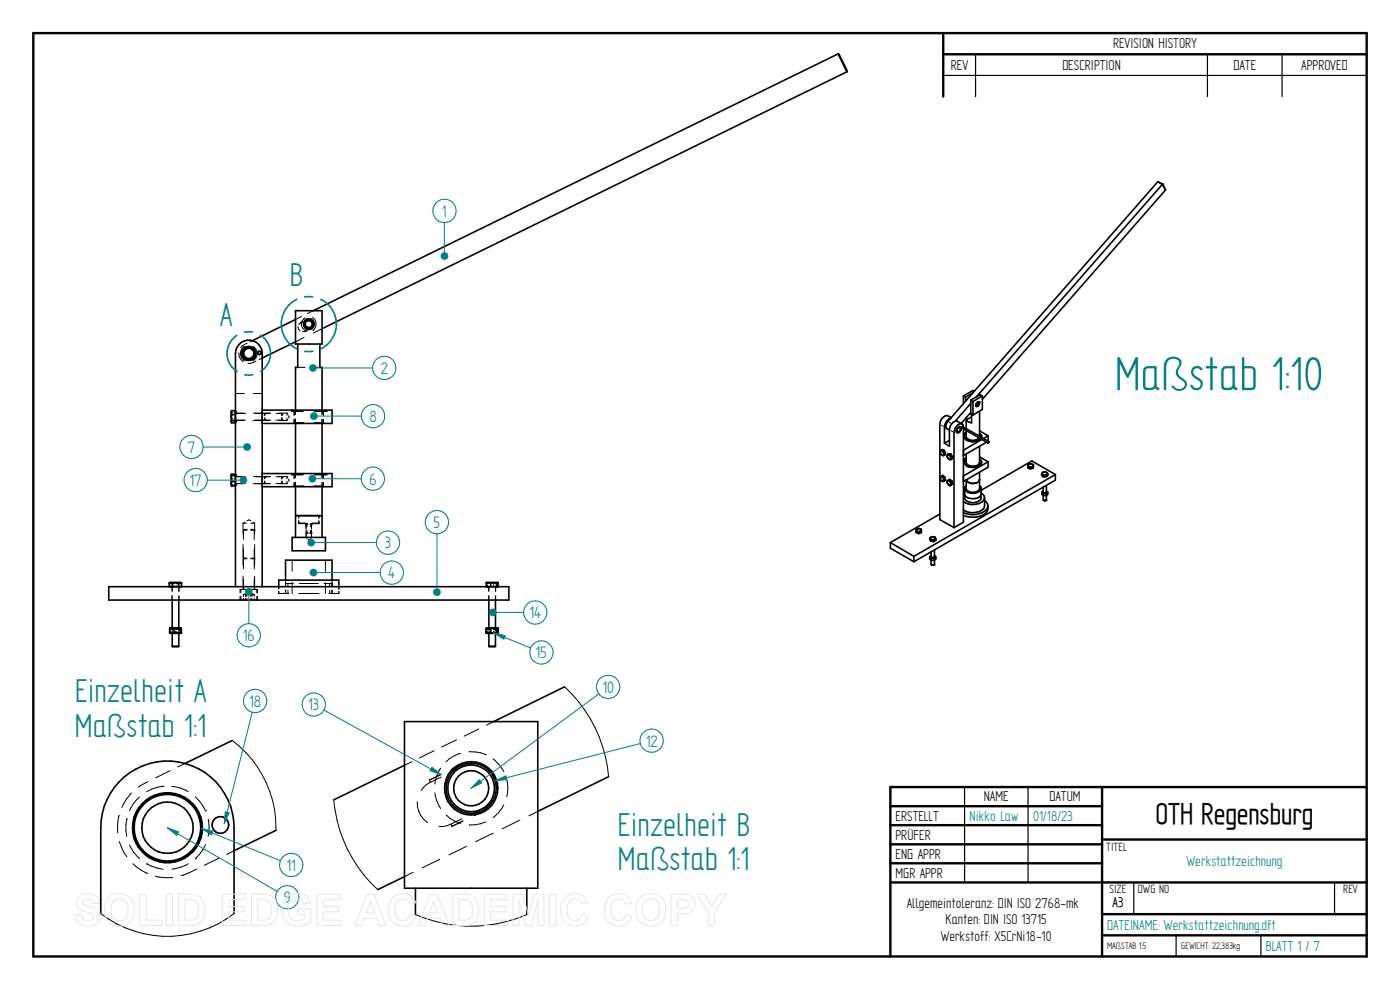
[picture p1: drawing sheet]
<svg xmlns="http://www.w3.org/2000/svg" width="297mm" height="210mm" viewBox="0 0 297 210" stroke-linecap="round" stroke-linejoin="round" font-family="sans-serif">
<g fill="none" stroke="#000" stroke-width=".51">
<path d="M7.1 7h282.8v195.9h-282.8zM200.1 7v13.5M200.1 11.5h89.8M188.9 171h44.9M188.9 175h44.9M188.9 179.1h44.9M233.8 167v35.9M233.8 178.1h56.1M289.9 167h-101v35.9M188.9 183.1h44.9M188.9 187.2h101M233.8 193.9h56.1"/>
<path d="M233.8 198.4h56.1"/>
</g>
<path d="M200.1 16h89.8M207 11.5v9M256.2 11.5v9M272 11.5v9M204.6 167v20.2M218.1 167v20.2M240.5 187.3v6.6M249.5 198.4v4.5M267.5 198.4v4.5M283.1 187.3v6.6" fill="none" stroke="#000" stroke-width=".25"/>
<g fill="none" stroke="#000" stroke-width=".34">
<path d="M177.8 11.4l-111.3 54.5M177.8 11.4l1.9 3.8M177.8 11.4l.2 .1 1.7 3.6v.1M179.7 15.2l-111.4 54.5M245.6 38.6l-44.5 50.8a1.2 1.2 0 0 0-.2 1.5l.5 .3M245.6 38.6l1 .5 .7 1.2M245.6 38.6l1 .5M246.6 39.1l-39.5 45.1M246.6 39.1l.7 1.2M247.3 40.3l-38.9 44.4M51.4 75l.3 .9M52.1 73.7l-.7 .8v.5"/>
<path d="M52.1 73.7l.4-.1 1 .1M53.5 73.7l.6 .8 .1 .5M54.2 75a1.42 1.42 0 0 1-.9 1.3 1.42 1.42 0 0 1-1.6-.4M54.2 75a1.43 1.43 0 0 1-.9 1.3 1.43 1.43 0 0 1-1.6-.4M62.7 67.8l-9.1 4.5M62.7 72.5l-7.1 3.4M62.7 65.9h5.6v7.1h-5.6zM63.2 73v4.9h-.5v9.1M64.5 68.3v.9M64.5 68.3a1.12 1.12 0 0 1 1.2-.7 1.12 1.12 0 0 1 .9 1.1M64.5 68.3a1.09 1.09 0 0 1 1.2-.6 1.09 1.09 0 0 1 .9 1M66.6 68.7a1.09 1.09 0 0 1-.9 1.1 1.09 1.09 0 0 1-1.2-.6"/>
<path d="M66.6 68.7a1.12 1.12 0 0 1-.9 1.2 1.12 1.12 0 0 1-1.2-.7M67.9 73v4.9h.4v9.1M49.1 87.1v2.5M49.1 89.2v.5h.9M49.1 89.2h.9M49.1 88h.9M49.1 88v1.2M49.1 87.1h.9M49.1 87.1v.9M55.6 87h14.8v2.8h-14.8M62.7 89.8v10.7M68.3 89.8v10.7"/>
<path d="M199.5 95.5l-.1 .5 .4 .6M199.5 95.5l.4 .1M199.8 96.6h.4M199.8 96.6a.68 .68 0 0 1-.2-1 .58 .58 0 0 1 .5 .4 .58 .58 0 0 1-.1 .6M199.9 95.6l.4 .6M200.2 95.5l-.4-.1-.3 .1M200.2 95.5l.4 .5M200.2 95.5l-.3 .1M200.3 96.2l-.1 .4M200.6 96l-.1 .5-.3 .1M200.6 96l-.3 .2M201 96.4l-.1 .5 .4 .6"/>
<path d="M201 96.4l.4 .1M201 96.5a.58 .58 0 0 1 .6 .3 .58 .58 0 0 1-.1 .7 .69 .69 0 0 1-.5-1zM201.3 97.5h.4M201.4 93.4l-1 .6M201.4 96.5l.4 .5M201.7 88.7a2.03 2.03 0 0 0-1.3 1.9v3.4M201.7 96.3l-.7 .1M201.7 96.3l.4 .6M201.7 96.3l-.3 .2M201.8 88.6l-.7-.4a1.62 1.62 0 0 0-1.7 1.8v20.2l3 1.7M201.8 97l-.1 .5M202.1 96.9l-.1 .4-.3 .2"/>
<path d="M202.1 96.9l-.3 .1M203.2 90.9l.2-.2 .4 .1a.69 .69 0 0 1-.7 .9l-.1-.5zM203.2 90.1l.4-.2 .6 .1 .2 .6v20.2l-2 1.1v-20.2a2.28 2.28 0 0 1 .8-1.6zM203.3 91.7h-.4M203.3 90.6l.5-.1a.81 .81 0 0 1 0 .9 .81 .81 0 0 1-.9 .3 .87 .87 0 0 1 .4-1.1zM203.6 90.5l.2 .3M204.1 90l-1-.6a1.65 1.65 0 0 0-1.7 1.8v3.5l-1-.7M204.2 90.6h.1l-.2 .2zM204.4 84v1.6M204.4 84l.5 .2M204.9 84.2v.9M205 97.2l-.6 .3"/>
<path d="M205 97.4l-.3 .3a.95 .95 0 0 0 1 1.4 2.21 2.21 0 0 0 2.5-.8l-.1-.6-.3-.3M205 91.7l-.6 .3M205 91.9a.79 .79 0 0 0-.4 .9 .79 .79 0 0 0 .6 .6 2.67 2.67 0 0 0 2.8-.3M205 91.3v1.3a1.72 1.72 0 0 0 2.7 .3M205 88.6v2.3M205 88.6v.5M206 85.6l-3.4 3.8M206 87.5l-2.1 2.3M206 84.9v2.9l.4 .3M206 84.9l.4 .3M206.1 87.9v1.8l-.9-.3-.2-.3M206.1 88.4l-1.1 .7"/>
<path d="M206.3 83.4l-1.4 .8M206.4 85.2v2.9M206.7 83l-.3-.2-2 1.2M207.1 86.1h.2zM207.2 85.5l.4-.3 .2 .1a.74 .74 0 0 1-.7 .9l-.1-.4zM207.3 85.5h.3a.46 .46 0 0 1-.4 .6v-.4zM207.4 86l-.3 .1M207.5 85.2l.1 .3M207.6 85.2v.4M207.8 96.9l1.8 1.1M207.8 91.4l1.8 1.1M207.8 91.9l.4 .6v.3"/>
<path d="M207.8 94.7v3.4a1.66 1.66 0 0 1-2.5 .5l-.3-.5v-1.8M207.8 87.2v5.3M208.3 93.2l-3.9 2.3M208.4 84l-2 1.2M208.4 84v2.9l-2 1.2M208.4 84l-.5-.3-1.9 1.2M209.3 93.8l-4.9 2.8M209.6 92.5v1.1M209.6 98v1.1l-5.2 3.1M209.6 98l-5.2 3M209.6 92.5l-.9 .5M209.8 93.7l-.2 .3"/>
<path d="M209.8 93.7l-5.1-2.9-.1 .3 5 2.9M218.1 98.9v.4l.5 .2M218.1 98.9l.5 .2M218.2 98.6a.66 .66 0 0 1 1 .2 .66 .66 0 0 1-1.1-.1zM218.6 99.1v.4M218.6 99.1l.6-.1v.3M219.2 99.3l-.6 .2M219.2 98.6l-.5-.2-.6 .2v.3M219.2 98.6v.7M219.2 98.6v.3M49.1 100.8v.1M49.1 102.2h.9"/>
<path d="M49.1 102.2v.9h.9M49.1 100.9h.9M49.1 100.9v1.3M50 100.6l-.9 .1v2.3M55.6 100.5h14.8v2.8h-14.8M62 114h7v2.8h-7zM62.7 109.4h5.6M62.7 103.3v10.7M68.3 103.3v10.7M188.9 115.1v1.2l5 2.9M188.9 115.1l5 2.9M193.9 118v1.2"/>
<path d="M194.4 112.3l.5-.2 .6 .2v.7l-.6 .2-.5-.2zM194.4 112.6l.5 .3M194.4 112.3a.61 .61 0 0 1 1 .2 .62 .62 0 0 1-1-.1zM194.9 112.9v.3M195.5 112.6l-.6 .3M197.2 118.2v.4l.4 .3M197.2 118.2l.4 .3M197.3 114.1l.1 .7M197.3 114.1l.1 .4M197.4 114.1a.73 .73 0 0 1 1.1 .1 .59 .59 0 0 1-.6 .3 .59 .59 0 0 1-.5-.4zM197.4 114.8l.7 .1M197.4 114.5l.7 .1"/>
<path d="M197.4 114.5v.3M197.5 118.8v.9l.5 .2M197.5 117.1v1.1M197.5 117.9l-.1 .3a.64 .64 0 0 0 1-.1l-.2-.2M197.5 118.1l.3 .2 .4-.2M197.6 117.8l-.4 .4M197.6 118.5v.4M198.1 114.6v.3M198.2 118.4v1.4h-.5M198.2 116.7v1.5M198.2 118.4l-.6 .1M198.2 117.9l.3 .3"/>
<path d="M198.4 114l.1 .3M198.4 114l-.7-.2-.4 .3M198.5 114.3v.3l-.4 .3M198.5 118.2v.3l-.3 .4h-.6M198.5 114.3l-.4 .3M198.5 118.2l-.3 .2M199.4 109.1l-10.5 6M199.6 101.1a.58 .58 0 0 1 .5 .4 .58 .58 0 0 1-.1 .6 .69 .69 0 0 1-.4-1zM199.7 101l.5 .4M200.2 101.4l.1 .6M200.3 102l-.3 .2M200.4 101.2l.2 .6"/>
<path d="M200.4 101.2l-.2 .2M200.4 101.2l-.4-.4-.6 .4 .2 .6 .4 .4M200.6 101.8l-.6 .4M200.6 101.8l-.3 .2M201 102.7l.5 .3M201 102a.58 .58 0 0 1 .6 .3 .58 .58 0 0 1-.1 .7 .65 .65 0 0 1-.5-1zM201.2 101.9l.3-.2 .5 .4M201.2 101.9l.5 .3M201.2 101.9l-.3 .2 .1 .6M201.7 102.2l.1 .6M201.8 102.8l-.3 .2M202 102.1l.1 .6"/>
<path d="M202 102.1l-.3 .1M202.1 102.7l-.6 .3M202.1 102.7l-.3 .1M204.6 104.6l-.2 .2M204.6 103.6a1.78 1.78 0 0 0 2.4 1 1.19 1.19 0 0 0 1.2-1M204.6 103.6v1.2a1.78 1.78 0 0 0 2.4 .9 1.3 1.3 0 0 0 1.2-.9v-1.2M204.8 105.2a.83 .83 0 0 0 .6 1.2 2.22 2.22 0 0 0 2.7-.6l-.1-.6M205 103l-.4 .6M207.8 100.2v3.4a1.62 1.62 0 0 1-2.5 .5l-.3-.5v-1.8a1.76 1.76 0 0 0 2.7 .2l.1-.3M207.8 103l.4 .6M208.2 104.6l.6 .6 .1 .4M208.9 106.2l.6 .7 .1 .4"/>
<path d="M208.9 105.6v1.7a2.16 2.16 0 0 1-2.4 1.5 3.4 3.4 0 0 1-2.1-.6M208.9 105.6a2.05 2.05 0 0 1-2.3 1.4 3.4 3.4 0 0 1-2.2-.6M209.6 107.3a1.99 1.99 0 0 1-1.8 2.3 5.6 5.6 0 0 1-3.4-.3M209.6 107.3a2.57 2.57 0 0 1-2.5 1.8 4.9 4.9 0 0 1-2.7-.3M221 100.5l.3-.3h.7l.3 .3M221 100.5v.3l.3 .3M221 100.5l.3 .3M221 104.4v.5l.4 .3M221 104.4l.4 .4M221.3 100.8v.3M221.3 103.3v1.2M221.3 101.1h.7"/>
<path d="M221.3 100.8h.7M221.3 104.2l-.2 .3a.64 .64 0 0 0 1.1-.1l-.2-.3 .3 .3M221.3 104.1l-.3 .3M221.3 104.4l.2 .2 .5-.2M221.4 104.8v.4M221.4 106.2h.5M221.6 100.2h-.3M221.9 100.2l.3 .3a.59 .59 0 0 1-.6 .3 .59 .59 0 0 1-.5-.4M222 104.7v1.4h-.6l-.1-1M222 100.8v.3M222 103v1.5M222 104.7l-.6 .1"/>
<path d="M222.3 100.5v.3l-.3 .3M222.3 104.4v.4l-.3 .4h-.6M222.3 100.5l-.3 .3M222.3 104.4l-.3 .3M223.9 100.7v1.2l-30 17.3M223.9 100.7l-5-2.9-10.7 6.2M223.9 100.7l-30 17.3M23.1 124.5h84.8v2.8h-84.8zM35.9 123.7h2.6M35.9 123.7h.7M35.9 123.7v.8M36.1 134.3h2.3"/>
<path d="M36.1 133.2h2.3l-.2 .1M36.5 137.1h1.4M36.5 137.1l.1 .1h1.2l.1-.1M36.5 127.3v5.9M36.5 134.4v2.7M36.6 123.7v.8M36.6 123.7h1.3M36.9 133.3h-.9v1h.9M36.9 133.3h1.3M36.9 134.3h1.3M36.9 133.3v1M37.9 123.7v.8"/>
<path d="M37.9 123.7h.6M37.9 127.3v5.9M37.9 134.4v2.7M38.2 134.3h.2M38.2 133.3v1M38.5 133.3l-.1 1M38.5 123.7v.8M50 124.5v-49.5a2.84 2.84 0 0 1 2.8-2.8 2.84 2.84 0 0 1 2.8 2.8v49.5M59.1 124.5v-1.4h12.8v1.4M60.6 123.1v-4.3h9.8v4.3M103.1 133.3v1M103.3 134.3h2.3"/>
<path d="M103.3 133.2h2.3l-.2 .1M103.3 123.6h2.2M103.7 137.1h1.4M103.7 137.1l.1 .1h1.2l.1-.1M103.7 127.3v5.9M103.7 134.4v2.7M104.1 123.7h-.9v.8M104.1 123.7v.8M104.1 123.7h1.2M104.1 133.3h-.9v1h.9M104.1 134.3h1.3M104.1 133.3h1.3"/>
<path d="M104.1 133.3v1M105.1 127.3v5.9M105.1 134.4v2.7M105.3 123.7v.8M105.4 134.3h.2M105.4 133.3v1M105.5 123.6l.2 .1v.8M105.5 123.6l-.2 .1M105.7 133.3l-.1 1M49.2 157.1l-10 4.9M85.8 153.1h28.3v35.3h-28.3zM119.8 145.7l-15.1 7.4"/>
<path d="M58.5 176.1l-8.8 4.4M85.8 162.3l-15 7.4M129.1 164.8l-15 7.3M21.4 193.8v-18.2a14.1 14.1 0 0 1 14.1-14.2 14.1 14.1 0 0 1 14.2 14.2v18.2M85.8 186l-5.7 2.7M88.1 188.4v5.6M111.8 188.4v5.6"/>
<circle cx="52.8" cy="75" r="1.49"/>
<circle cx="52.8" cy="75" r="1.09"/>
<circle cx="55" cy="74.9" r=".35"/>
<circle cx="65.5" cy="68.7" r=".75"/>
<circle cx="65.5" cy="68.7" r=".98"/>
<circle cx="35.5" cy="175.6" r="7.4"/>
<circle cx="35.5" cy="175.6" r="7.1"/>
<circle cx="35.5" cy="175.6" r="7.2"/>
<circle cx="35.5" cy="175.6" r="5.4"/>
<circle cx="46.7" cy="175" r="1.77"/>
<circle cx="99.9" cy="167.2" r="3.7"/>
<circle cx="100" cy="167.2" r="5.3"/>
<circle cx="100" cy="167.2" r="4.9"/>
<circle cx="100" cy="167.2" r="5.7"/>
</g>
<g fill="none" stroke="#000" stroke-width=".21">
<path d="M50.7 74.8a1.99 1.99 0 0 0 .9 1.9M51.9 73.5a1.74 1.74 0 0 0 0 3M52.4 72.8l-1 .6-.3 .4M53.6 72.3l-.6 .2M53.7 73.4a1.71 1.71 0 0 1 0 3.1M54.3 76.6l-1.2 .5h-.5M54.9 74.5h.1M54.9 74.5l-.2 .3 .2 .4M55.2 74.6l.2 .2-.1 .3M55.3 75.1h.1M55.6 75.9l-.6 .4M63.2 77.9h1.5"/>
<path d="M63.2 69.3l.1 .5 .4 .4M63.8 68.5l-.4 .3M64 67.1l-1.3 .7M64.2 68.2l-.4 .3M64.2 68.3l-.4 .2M64.5 71.6l-1.8 .9M64.6 70.3l-.4 .1M64.7 67.4a1.49 1.49 0 0 0 0 2.7M65.1 70.1l-.5 .2M65.2 70.1l-.6 .2M65.2 67.8l-.5 .2M65.2 67.8l-.5 .1"/>
<path d="M65.7 67.7l-.5 .1M66 69.6l-.4 .2M66 69.6l-.3 .3M66.2 67.9l.3 .4 .1 .4M66.3 67.4a1.6 1.6 0 0 1 .1 2.7M66.3 77.9h1.6M66.4 70.1h.1M66.4 69.3l-.4 .3M66.5 65.9l-1.3 .6M68.3 69.7l-1.8 1M49.1 88.1v.3M49.1 89.2v.2"/>
<path d="M49.1 88.7v.2M49.1 89.6v.1M49.1 88.9h.3M49.1 88.9v.1M49.4 87.6h-.3v.2M49.7 88.9h.3M49.7 87.6h.3M50 83.5h1.8M51.9 87.6h-1.9l2.1 .1M52 89.1l-2 .1h1.8M53.7 89.2h3.6M53.7 83.5h1.9"/>
<path d="M53.8 87.6h3.6M54.1 89.1h2M54.1 87.7h2v.4M56.1 89.1h.1M56.1 88.6v.5M56.1 87.8h.1M56.2 89h.1M56.2 87.8h.1M56.2 88.6v.5h1.1M57.4 87.7h-1.2v.4M58.5 89.1h1.2M58.6 87.7h1.1v.4"/>
<path d="M59.1 89.2h1.8M59.2 87.6h1.7M59.7 89.1h.1M59.7 88.6v.5M59.8 87.8h.1M59.8 89h.1M59.9 87.8h.1M59.9 87.8v.4M59.9 88.6v.4M60.9 87.6v.5M60.9 88.7v.5M60.9 87.6l.1 .3"/>
<path d="M61 89l-.1 .2M61.2 88.2l.1 .2-.1 .3M61.8 87h.1M61.8 87.2l2.5 .1M62.3 87.3h.1M62.4 89.7h.1M62.4 87.3v.8M62.4 88.9v.9M62.4 89.7h2.1M62.5 89.8h.1M62.7 87v.9M62.7 88.9v.9"/>
<path d="M66.6 89.7h2M66.8 87.3h2.4M68.3 87v.9M68.3 88.9v.9M68.5 89.8h.1M68.6 89.7h.1M68.6 87.3v.8M68.6 88.9v.9M68.7 87.3h-.1M69.2 87.3h.1M69.2 87v.1M199.7 90.2l.4 .2"/>
<path d="M201.3 89.6l.4 .1M201.8 91.4l.3 .2M49.1 101v.2M49.1 102v.4M49.1 101.4v.2M49.1 102.6v.2h.3M49.1 101.6h.3M49.1 100.6v.2M49.1 101.6v.2M49.7 101.6h.3M49.7 102.8h.3M51.6 111v2.2"/>
<path d="M51.6 115.5v4.4M51.6 111h.7M51.6 116.4v2h.8M51.7 118.5h.1M51.7 112.4h.1M51.8 118.4h.1M51.8 112.3h.1M51.8 112.3h.7M51.9 101.1h-1.9h2.1M51.9 110.7l-.3 .3M52 102.6h-2h1.8M52.4 110.5l.4-.2 .4 .2"/>
<path d="M52.4 112.5h-.8v1.9M52.4 118.5h-.8v2.1M53.2 112.3h.6M53.2 111h.8M53.2 118.5h.7M53.2 112.5h.7M53.6 110.8l.4 .2M53.7 102.6h3.6M53.8 101.1h3.6M53.8 118.4h.1M53.8 112.4h.1M53.9 118.5h.1"/>
<path d="M53.9 112.5h.1M53.9 112.5v1.9M53.9 116.5v1.9h-.7M53.9 118.5v2.2M54 111v2.2M54 115.5v4.5M54.1 102.6h2M54.1 101.1h2v.5M56.1 102.6h.1M56.1 102.1v.5M56.1 101.2h.1M56.2 102.5h.1"/>
<path d="M56.2 101.3h.1M56.2 102.1v.5h1.1M57.4 101.1h-1.2v.5M58.5 102.6h1.2M58.6 101.1h1.1v.5M59.1 102.6h1.8M59.2 101.1h1.7M59.7 102.6h.1M59.7 102.1v.5M59.8 101.2h.1M59.8 102.5h.1M59.9 101.3h.1"/>
<path d="M59.9 101.3v.3M59.9 102.1v.3M60.9 101.1v.5M60.9 102.1v.5M60.9 101.1l.1 .2M61 102.4l-.1 .2M61.2 101.6l.1 .3-.1 .2M61.8 100.5h.1M61.8 100.6l2.5 .1M62 118.8v2.4M62.3 100.7l.1 .1M62.4 103.1h.1"/>
<path d="M62.4 100.7v.8M62.4 102.3v1M62.4 103.1h2.1M62.5 103.2h.1M62.7 100.5v.8M62.7 102.3v1M63.4 111h.1M63.4 111h1.4M63.4 109.4v.5M63.4 110.4v.7h1.4M63.5 111h.1M64.8 111.1h.1"/>
<path d="M64.9 111.2h.1M64.9 113h.1M64.9 111.1h.1M64.9 113h.4M64.9 111.1v1M64.9 112.4v.6M64.9 113.1v.9l.2 .2M64.9 111.2h.4M65 113.1h.1M65.1 111.1h.1M65.1 113.1h.3M65.1 111.1v.7"/>
<path d="M65.1 112.5v.6M65.3 114.4l.2 .2 .2-.2M65.7 113.1h.3M65.7 111.2h.4M65.9 111.1v.7M65.9 112.5v.6M66 113.1h.1M66 111.1h.1M66 113h.1M66.1 111.1h.1M66.1 111.2h.1M66.1 112.4v.6h-.4"/>
<path d="M66.1 111.1v1M66.1 113.1v.9l-.2 .2M66.2 111.1h.1M66.3 111h1.3M66.6 103.1l2 .1M66.8 100.7h2.4M67.5 111.1h.1M67.6 111h.1M67.6 109.4v.5M67.6 110.4v.7h-1.3M68.3 100.5v.9M68.3 102.4v.9"/>
<path d="M68.5 103.3h.1M68.6 100.7v.9M68.6 102.4v.9M68.7 100.7l-.1 .1M69 118.8v2.4M69.2 100.7h.1M69.2 100.5h.1M36 124.2v.3M36.1 123.7l-.1 .2M36.1 133.9v.4M36.1 133.9v.4h.3M36.2 133.3l-.1 .3"/>
<path d="M36.3 133.3h.1M36.3 123.7h.4M36.3 123.6h.2M36.3 123.7v.2M36.3 124.2v.3M36.3 133.3v.3M36.3 133.9v.4M36.3 133.3h-.2v.3M36.3 123.6h.1M36.4 124.5l.1 .9M36.5 124.5v.9M36.5 126.4v.9"/>
<path d="M36.5 133.2h.1M36.5 133.5h.1M36.5 133.5h.5M36.5 133.4v.4M36.5 134.1v.3l.5-.1M36.6 133.5h.1M36.6 134.3h.1M36.6 133.3h.1M36.6 123.7v.2M36.6 124.2v.3M36.6 133.3v.3M36.6 133.9v.4"/>
<path d="M36.6 134.3h.4M36.6 133.3h.4M36.7 133.3h.6M36.8 133.3h-.5M36.9 123.7h.1M36.9 123.7v.2M36.9 124.2v.3M37.1 123.6h-.2M37.1 123.6h-.4l.2 .1M37.2 133.3h.1M37.2 133.3v.3M37.2 133.9v.4"/>
<path d="M37.3 133.3h.5M37.3 133.3v.3M37.3 133.9v.4M37.3 123.6h.4M37.3 133.3h-.1M37.3 133.3h.2M37.4 123.7h.1M37.4 123.6h.1M37.5 133.5h.4M37.5 133.3v.3M37.5 133.9v.4M37.5 123.7h.4"/>
<path d="M37.5 123.7v.2M37.5 124.2v.3M37.5 134.3h.6M37.8 133.5h.1M37.8 133.3h.1M37.8 134v.3h-.7M37.8 133.3v.3M37.8 134.3h.1M37.9 123.7h.1M37.9 133.5h.1M37.9 133.2h.1M37.9 123.7v.2"/>
<path d="M37.9 124.2v.3M37.9 133.3h.2M37.9 134.4h.1M37.9 126.4v.9M37.9 133.2v.1M37.9 133.5v.3M37.9 134.2v.2M38 124.5v.9M38 126.4v.9M38 133.3h-.5M38 124.5l-.1 1M38.1 124.2v.3"/>
<path d="M38.1 123.6h.1M38.2 123.6h-.3l.2 .1v.2M38.2 134.3h.3M38.2 133.3h.2v.3M38.2 133.3h.3M38.4 123.7h.1v.2M38.4 133.9v.4M38.5 124.2v.3M50.9 126.5v.8M51.1 127.1h.1M51.1 125.1v.6M51.1 126.4v.7"/>
<path d="M51.1 127.2h.1M51.2 127.3h.1M51.6 125h.1M51.6 122.2v2.4M51.6 124.8v.3M51.6 124.9h.1M51.6 122.8v2.1M51.6 127v.3M51.9 126.1h.2M52.1 125.9l-.5 .3v.3M52.1 127v.3M52.1 125.1h-1.2v.7"/>
<path d="M52.2 126.2h.2M52.3 126.2h-.2v.3M52.4 126.2v.3M52.4 127v.3M52.5 125.7l.3-.2 .3 .2M52.5 126.2h-.1M52.5 126.1h.5M53.1 126.2h.1M53.2 126.2v.3M53.2 127v.3M53.3 126.2h.2M53.3 126.2h-.1"/>
<path d="M53.4 125.1h1.2v.7M53.5 126.2h.1M53.5 126.2v.3M53.5 127v.3M53.6 126.1h.1M53.6 125.9l.3 .3v.3M53.7 126.1h.1M53.9 125h.1M53.9 122.9v2M53.9 127v.3M54 125.1h.1M54 122.3v2.4"/>
<path d="M54 124.9v.2M54.3 127.3h.1M54.4 127.3h.1M54.5 127.2h.1M54.5 125.1v.6M54.5 126.5v.6M54.6 126.6v.7M59.1 125.4v.5h2.2M59.1 124.5v.4M60.6 123.1v.2M60.6 123.5v.9M60.6 125.2v.7"/>
<path d="M60.6 123.8h1.7M61.1 123.8v.7M61.1 125.2v.7M62 123.5v2.4M63.4 125.9h4.2M63.5 123.8h4M68.7 123.8h1.7M69 123.6v2.3M69.9 123.8v.7M69.9 125.2v.7M70.4 123.1v.2M70.4 123.6v.9"/>
<path d="M70.4 125.2v.7M71.9 125.5v.4h-2.1M71.9 124.5v.5M103.2 124.2v.3M103.3 133.2h.1M103.3 134.3h.1M103.3 123.7l-.1 .2M103.3 133.3h-.2M103.3 134.3h-.2h.2M103.4 124.2v.3M103.4 134v.3h.3M103.5 123.7v.2"/>
<path d="M103.5 124.2v.3M103.5 133.3h.2M103.5 134.3h.3M103.5 133.9v.4M103.6 123.6h.1M103.6 123.7h-.2v.2M103.6 124.5l.1 .9M103.6 133.3h-.2v.3M103.7 124.5v.9M103.7 126.4v.9M103.7 133.2h.1M103.7 133.5h.1"/>
<path d="M103.7 133.5h.5M103.7 133.4v.4M103.7 134.1v.3M103.7 133.3h-.2v.3M103.8 133.3h.1M103.8 134.3h.1M103.8 134.3h.5M103.8 133.9v.4M103.9 123.6h.4M103.9 133.3h.4M103.9 123.6h.1M104.1 123.7h.1"/>
<path d="M104.1 133.3v.3M104.1 133.9v.4M104.1 133.2l-.2 .1h.2M104.1 123.7v.2M104.1 124.2v.3M104.2 133.3h-.4v.3M104.2 133.3h-.1M104.3 123.6h.1M104.5 123.6l.2 .1M104.5 133.3h.4M104.5 133.3h.2v.3M104.5 134.3h.4"/>
<path d="M104.6 133.3h.4M104.7 123.7h.1M104.7 133.5h.4M104.7 123.7v.2M104.7 124.2v.3M104.7 134v.3M104.7 133.9v.4M104.7 123.7h.2M104.9 123.6h.1M104.9 133.3h-.2v.3M105 133.5h.1M105 133.3h.1"/>
<path d="M105 134v.3h-.5M105 134.3h.3M105 133.3v.3M105 134.3h.1M105 123.6h.3M105.1 133.5h.1M105.1 133.2h.1M105.1 134.4h.1M105.1 126.4v.9M105.1 133.2v.1M105.1 133.5v.3M105.1 134.2v.2"/>
<path d="M105.1 133.3h.2v.3M105.2 125.4v-.9l-.1 1M105.2 126.4v.9M105.2 133.2l.2 .1M105.2 133.2l-.2 .1M105.2 123.6h.1M105.2 133.2l-.1 .1M105.3 123.7h.1M105.3 133.9v.4h-.1M105.4 123.7v.2M105.4 124.2v.3M105.5 123.6l.2 .1"/>
<path d="M105.5 134.3h.1M105.5 133.3h.1M105.6 133.3h.1M105.6 134.3h.1M105.6 123.7h.1M105.7 123.7v.2M105.7 124.2v.3M49.2 157.1a23.1 23.1 0 0 1 9.3 19M92.1 159.3l-3.1 1.5M96.9 156.9l-3.2 1.6M97.7 159.8a7.2 7.2 0 0 0-3.1 1.8M99.5 159.5a8.4 8.4 0 0 1 3.5 .6"/>
<path d="M101.6 154.6l-3.1 1.6M104.7 153.1l-1.5 .7M119.8 145.7a29.5 29.5 0 0 1 9.3 19.1M25.2 173.1l-.2 1.3v2.3M25.2 173.1h.1M25.3 178.5l1 2.3 .6 1M26.9 173.7h.1M26.9 173.7l-.2 1.3 .2 2.4M27.5 179.2a7.7 7.7 0 0 0 2.1 3M27.9 168.2a9.5 9.5 0 0 0-2 3.1M29.6 169.1a7.4 7.4 0 0 0-2.1 2.9M31.4 165.8l-2.1 1.2"/>
<path d="M34.6 166.8h.1M34.6 166.8l-2.4 .6-1.1 .5M36.1 163.5l-3.1 1.5M36.4 166.8a7 7 0 0 1 3.5 1.1M39.2 162l-1.5 .7M41.4 169l1.6 1.9 .6 1.1M43.6 172h.1M43.6 179.2l-.6 1.1-1.6 1.9M44.2 173.8a7.8 7.8 0 0 1 0 3.6M45.8 173.5a1.74 1.74 0 0 0 .1 3M47.6 173.5a1.77 1.77 0 0 1 .1 3M70.8 169.7a29.1 29.1 0 0 0 9.3 19"/>
<path d="M87.4 161.6l-1.6 .7M88.6 170.1a4.8 4.8 0 0 0 2.1 4.4M91.3 165.8v.1M91.3 165.9l-.8 .5-1.1 1.2M92.2 168.2a7.9 7.9 0 0 0 1.3 3.3M93.4 164.4l-2.3 1.1v.2M93.5 163a7.8 7.8 0 0 0-1.3 3.3M93.6 164.8l-2.3 1.1M94.7 172.9a6.6 6.6 0 0 0 3 1.8M95.7 174.8v.2M95.7 174.8l-1.8 .5h-.7M95.8 175.1l.1 .2"/>
<path d="M95.8 175.2l.1 .1M98 173.7l-2.3 1.1M98.1 162.1v.1M98.1 162.1l-2.3 1.1M98.2 174.2l-2.3 1.1M98.2 162.4l.1 .1M98.3 162.4v.1M98.3 162.5l-2.3 1.2M99 179.5l-3.8 1.9M100.8 162.1h-.8l-1.7 .4M102.7 171.4l-2.3 1.2M102.7 171.4v.1"/>
<path d="M102.8 171.7l.1 .2-2.3 1.1M103 160.1h.1M103 174.4a8 8 0 0 1-3.4 .6M103.2 162.9a4.7 4.7 0 0 1 2.2 4.4M104.6 169.7l-.5 .6-1.4 1.1M104.6 161a8.2 8.2 0 0 1 2.3 2.7M104.6 176.7l-3.7 1.9M106.9 170.7a7.2 7.2 0 0 1-2.3 2.7M107.5 165.4a7.6 7.6 0 0 1 0 3.6M110.3 174l-3.7 1.8M114.1 172.1l-1.9 1M21.4 193.8a23 23 0 0 0 28.3 0"/>
<path d="M28.2 183.2l1.8 1.4 1.2 .7M31.1 183.3h.1M31.1 183.3l1.1 .5 2.4 .6M31.2 185.3h.1M33 185.9l2 .3 1.6-.1M39.9 183.2a8.2 8.2 0 0 1-3.4 1.2M41.4 182.2h.1M41.7 184.4l-3.3 1.4M46.5 182l-3.2 1.6M49.7 180.5l-1.6 .8M87.7 185l-1.9 1M88.1 194a29.4 29.4 0 0 0 23.7 0"/>
<path d="M93.3 182.3l-3.7 1.8"/>
</g>
<g fill="#000">
<circle cx="246.6" cy="39.1" r=".17"/>
<circle cx="50" cy="89.5" r=".17"/>
<circle cx="50" cy="87.4" r=".17"/>
<circle cx="207" cy="86.1" r=".17"/>
<circle cx="207.1" cy="86.1" r=".17"/>
<circle cx="207.6" cy="85.3" r=".17"/>
<circle cx="49.1" cy="103" r=".17"/>
<circle cx="49.1" cy="103.1" r=".17"/>
<circle cx="50" cy="100.8" r=".17"/>
<circle cx="50" cy="102.9" r=".17"/>
<circle cx="197.7" cy="119.8" r=".17"/>
<circle cx="198.1" cy="119.8" r=".17"/>
<circle cx="221.4" cy="106.1" r=".17"/>
<circle cx="221.9" cy="106.2" r=".17"/>
<circle cx="36" cy="134.3" r=".17"/>
<circle cx="36" cy="133.3" r=".17"/>
<circle cx="36.1" cy="133.2" r=".17"/>
<circle cx="36.2" cy="124.5" r=".17"/>
<circle cx="38.3" cy="124.5" r=".17"/>
<circle cx="38.3" cy="134.3" r=".17"/>
<circle cx="103.2" cy="134.3" r=".17"/>
<circle cx="103.2" cy="123.7" r=".17"/>
<circle cx="103.2" cy="133.3" r=".17"/>
<circle cx="103.2" cy="123.6" r=".17"/>
<circle cx="103.3" cy="133.2" r=".17"/>
<circle cx="103.3" cy="123.6" r=".17"/>
<circle cx="103.3" cy="124.5" r=".17"/>
<circle cx="105.5" cy="124.5" r=".17"/>
<circle cx="105.5" cy="134.3" r=".17"/>
</g>
<path d="M50.2 71.1a4.6 4.6 0 0 0 .1 7.7M51.9 79.5h1.7M53.6 70.4l-1.7 .1M55.2 71.1a4.5 4.5 0 0 1 .1 7.7M62.9 63.5a5.8 5.8 0 0 0-3.2 5.3 5.8 5.8 0 0 0 3.3 5.2M64.6 63h1.7M66.4 74.5h-1.7M68 63.5a5.8 5.8 0 0 1 3.4 5.2 5.8 5.8 0 0 1-3.3 5.3" fill="none" stroke="#008080" stroke-width=".34"/>
<path d="M94.3 47.2v7.1" fill="none" stroke="#008080" stroke-width=".21"/>
<circle cx="94.3" cy="54.3" r=".83" fill="#008080"/>
<g fill="none" stroke="#008080" stroke-width=".21">
<path d="M66.4 78.1h12.6"/>
<circle cx="94.3" cy="44.7" r="2.49"/>
</g>
<circle cx="66.4" cy="78.1" r=".81" fill="#008080"/>
<g fill="none" stroke="#008080" stroke-width=".21">
<path d="M66 115.1h13.8"/>
<circle cx="81.5" cy="78" r="2.46"/>
</g>
<circle cx="66" cy="115.1" r=".83" fill="#008080"/>
<g fill="none" stroke="#008080" stroke-width=".21">
<path d="M66.5 121.5h14.1"/>
<circle cx="82.3" cy="115.1" r="2.49"/>
</g>
<circle cx="66.5" cy="121.5" r=".81" fill="#008080"/>
<g fill="none" stroke="#008080" stroke-width=".21">
<path d="M92.7 113.2v12.4"/>
<circle cx="83.1" cy="121.5" r="2.48"/>
</g>
<circle cx="92.7" cy="125.6" r=".81" fill="#008080"/>
<g fill="none" stroke="#008080" stroke-width=".21">
<path d="M66.6 88.3h10.1"/>
<circle cx="92.7" cy="110.8" r="2.46"/>
</g>
<circle cx="66.6" cy="88.3" r=".83" fill="#008080"/>
<g fill="none" stroke="#008080" stroke-width=".21">
<path d="M66.3 101.6h10.3"/>
<circle cx="79.2" cy="88.3" r="2.46"/>
</g>
<circle cx="66.3" cy="101.6" r=".83" fill="#008080"/>
<g fill="none" stroke="#008080" stroke-width=".21">
<path d="M43.1 94.8h9.3"/>
<circle cx="79.1" cy="101.6" r="2.47"/>
</g>
<circle cx="52.4" cy="94.8" r=".84" fill="#008080"/>
<g fill="none" stroke="#008080" stroke-width=".21">
<path d="M35.5 175.6l23.3 13.5"/>
<circle cx="40.6" cy="94.8" r="2.46"/>
</g>
<path d="M35.5 175.6l2.4 .9-.4 .7z" fill="#008080"/>
<g fill="none" stroke="#008080" stroke-width=".21">
<path d="M35.5 175.6l2.4 .9-.4 .7zM42.8 175.8l16.7 6.8"/>
<circle cx="60.9" cy="190.3" r="2.49"/>
</g>
<path d="M42.8 175.8l2.4 .5-.3 .8z" fill="#008080"/>
<g fill="none" stroke="#008080" stroke-width=".21">
<path d="M127 147.2l-27.1 20M42.8 175.8l2.4 .5-.3 .8z"/>
<circle cx="61.8" cy="183.5" r="2.48"/>
</g>
<path d="M101.7 165.4l.5 .7-2.3 1.1z" fill="#008080"/>
<g fill="none" stroke="#008080" stroke-width=".21">
<path d="M135.8 157.7l-30.8 7.9M101.7 165.4l.5 .7-2.3 1.1z"/>
<circle cx="129" cy="145.7" r="2.47"/>
</g>
<path d="M105 165.6l2.3-1 .2 .8z" fill="#008080"/>
<g fill="none" stroke="#008080" stroke-width=".21">
<path d="M68.7 150.6l24.9 13.7M105 165.6l2.3-1 .2 .8z"/>
<circle cx="138.3" cy="157.1" r="2.46"/>
</g>
<path d="M91.7 162.8l1.9 1.5-2.4-.8z" fill="#008080"/>
<g fill="none" stroke="#008080" stroke-width=".21">
<path d="M104.6 129.9h6.5M91.7 162.8l1.9 1.5-2.4-.8z"/>
<circle cx="66.6" cy="149.5" r="2.48"/>
</g>
<circle cx="104.6" cy="129.9" r=".83" fill="#008080"/>
<g fill="none" stroke="#008080" stroke-width=".21">
<path d="M104.7 134.3l7.9 3.2"/>
<circle cx="113.5" cy="129.9" r="2.49"/>
</g>
<path d="M104.7 134.3l2.5 .5-.3 .8z" fill="#008080"/>
<g fill="none" stroke="#008080" stroke-width=".21">
<path d="M52.8 125.5v6.8M104.7 134.3l2.5 .5-.3 .8z"/>
<circle cx="114.9" cy="138.4" r="2.48"/>
</g>
<circle cx="52.8" cy="125.5" r=".81" fill="#008080"/>
<g fill="none" stroke="#008080" stroke-width=".21">
<path d="M53.5 151.1l-5.9 23.6"/>
<circle cx="52.8" cy="134.8" r="2.46"/>
</g>
<path d="M47.8 172.2l.8 .2-1 2.3z" fill="#008080"/>
<g fill="none" stroke="#008080" stroke-width=".21">
<path d="M44 101.9h7.6M47.8 172.2l.8 .2-1 2.3z"/>
<circle cx="54.1" cy="148.7" r="2.48"/>
</g>
<circle cx="51.6" cy="101.9" r=".83" fill="#008080"/>
<circle cx="41.5" cy="101.9" r="2.49" fill="none" stroke="#008080" stroke-width=".21"/>
<g fill="none" stroke="#e6e6e6" stroke-width=".21">
<path d="M16.6 190.3a3.1 3.1 0 0 1 4.1 .1l.4 1.2-1.3 .1a1.26 1.26 0 0 0-1.1-1 1.26 1.26 0 0 0-1.3 .7l.2 .4 .8 .3a3.8 3.8 0 0 1 2.6 1.3 2.14 2.14 0 0 1-.2 2.3 2.14 2.14 0 0 1-2.2 .8 2.4 2.4 0 0 1-2.7-2.3l1.3-.1a1.43 1.43 0 0 0 1.2 1.2 1.43 1.43 0 0 0 1.5-.9 1.27 1.27 0 0 0-1.3-.9 2.44 2.44 0 0 1-2.4-2.1l.1-.7zM23.1 190.4a3.3 3.3 0 0 1 3.9-.4 3.3 3.3 0 0 1 1.5 3.5 3.2 3.2 0 0 1-3.7 2.9 3.2 3.2 0 0 1-2.6-3.8l.3-1.3zM24 191.3a1.85 1.85 0 0 1 2.3-.4 1.85 1.85 0 0 1 .9 2.1 1.85 1.85 0 0 1-.9 2.1 1.85 1.85 0 0 1-2.2-.4 3.2 3.2 0 0 1-.1-3.4zM29.6 189.8h1.4v5.4h3.3v1.1h-4.7zM35.3 189.7h1.3v6.6h-1.3zM37.9 189.7h2.4a2.84 2.84 0 0 1 3.1 3.4 2.79 2.79 0 0 1-3 3.2h-2.5zM39.2 190.8a2.79 2.79 0 0 1 2.5 .6 3.4 3.4 0 0 1-.3 3.6l-.5 .2h-1.7zM47.2 189.7h4.9v1.1h-3.6v1.5h3.3v1.1h-3.3v1.8h3.7v1.1h-5zM53.3 189.7h2.5a2.84 2.84 0 0 1 3.1 3.4 2.79 2.79 0 0 1-3 3.2h-2.6zM54.7 190.8a2.79 2.79 0 0 1 2.5 .6 3.4 3.4 0 0 1-.3 3.6l-.6 .2h-1.6zM60.6 190.6a3.4 3.4 0 0 1 5 .1l.3 .8-1.3 .3a1.82 1.82 0 0 0-2.3-1 1.82 1.82 0 0 0-1.2 2.1 2.05 2.05 0 0 0 1.1 2.2 2.05 2.05 0 0 0 2.4-.3v-.9h-1.5v-1.1h2.9v2.6a3.9 3.9 0 0 1-5.6-.2 4 4 0 0 1 .2-4.6zM67.2 189.7h4.9v1.1h-3.5v1.5h3.3v1.1h-3.3v1.8h3.7v1.1h-5.1z"/>
<path d="M77.8 189.7h1.5l2.7 6.6h-1.5l-.6-1.5h-2.6l-.5 1.5h-1.5zM78.6 191.3l.9 2.4h-1.8zM83.3 190.5a2.88 2.88 0 0 1 4.9 1l-1.3 .3a1.6 1.6 0 0 0-1.9-1.1 1.6 1.6 0 0 0-1.2 1.8 2.26 2.26 0 0 0 1.3 2.8 1.52 1.52 0 0 0 1.9-1.4l1.2 .5a2.98 2.98 0 0 1-3.5 2 2.98 2.98 0 0 1-2.3-3.3l.2-1.5zM91.2 189.7h1.5l2.6 6.6h-1.4l-.6-1.5h-2.6l-.6 1.5h-1.4zM92 191.3l.9 2.4h-1.8zM96.1 189.7h2.4a2.84 2.84 0 0 1 3.1 3.4 2.79 2.79 0 0 1-3 3.2h-2.5zM97.4 190.8a2.79 2.79 0 0 1 2.5 .6 3.4 3.4 0 0 1-.3 3.6l-.6 .2h-1.6zM102.7 189.7h5v1.1h-3.6v1.5h3.3v1.1h-3.3v1.8h3.7v1.1h-5.1zM108.8 189.7h2.1l1.2 4.5 1.3-4.5h2v6.6h-1.3v-5.2l-1.4 5.2h-1.2l-1.4-5.2v5.2h-1.3zM116.6 189.7h1.3v6.6h-1.3zM119.8 190.5a2.88 2.88 0 0 1 4.9 1l-1.3 .3a1.6 1.6 0 0 0-1.8-1.1 1.6 1.6 0 0 0-1.3 1.8 2.26 2.26 0 0 0 1.3 2.8 1.52 1.52 0 0 0 1.9-1.4l1.3 .5a2.98 2.98 0 0 1-3.5 2 2.98 2.98 0 0 1-2.3-3.3l.2-1.5zM129.1 190.5a2.88 2.88 0 0 1 4.9 1l-1.3 .3a1.6 1.6 0 0 0-1.9-1.1 1.6 1.6 0 0 0-1.2 1.8 2.26 2.26 0 0 0 1.3 2.8 1.52 1.52 0 0 0 1.9-1.4l1.2 .5a2.98 2.98 0 0 1-3.5 2 2.98 2.98 0 0 1-2.3-3.3l.2-1.5z"/>
<path d="M135.8 190.4a3.3 3.3 0 0 1 3.9-.4 3.3 3.3 0 0 1 1.5 3.5 3.2 3.2 0 0 1-3.6 2.9 3.2 3.2 0 0 1-2.7-3.8l.3-1.3zM136.8 191.3a1.85 1.85 0 0 1 2.2-.4 1.85 1.85 0 0 1 .9 2.1 1.85 1.85 0 0 1-.9 2.1 1.85 1.85 0 0 1-2.2-.4 3.2 3.2 0 0 1 0-3.4zM142.4 189.7h2.1a2.48 2.48 0 0 1 2.7 1 2.12 2.12 0 0 1-.1 2.3 2.12 2.12 0 0 1-2.1 .8h-1.3v2.5h-1.3zM143.7 190.8h.7a1.26 1.26 0 0 1 1.7 1 1.17 1.17 0 0 1-1.6 .9h-.8zM147.8 189.7h1.6l1.6 2.6 1.5-2.6h1.6l-2.5 3.9v2.7h-1.3v-2.8z"/>
</g>
<text font-size="11.3" fill="#008080" x="236.6" y="82.8">Maßstab 1:10</text>
<g font-size="7.9" fill="#008080">
<text x="61.5" y="60.7">B</text>
<text x="46.7" y="69.2">A</text>
<text x="15.9" y="149">Einzelheit A</text>
<text x="15.9" y="156.4">Maßstab 1:1</text>
<text x="131.1" y="177.2">Einzelheit B</text>
<text x="131.1" y="184.7">Maßstab 1:1</text>
</g>
<text font-size="7.1" x="245.2" y="174.8">OTH Regensburg</text>
<g font-size="4" fill="#008080">
<text x="93.8" y="46">1</text>
<text x="80.8" y="79.3">2</text>
<text x="78.4" y="89.5">8</text>
<text x="39.8" y="96.1">7</text>
<text x="40.2" y="103.1">17</text>
<text x="78.4" y="102.8">6</text>
<text x="92" y="112">5</text>
<text x="81.7" y="116.3">3</text>
<text x="82.4" y="122.7">4</text>
<text x="112.3" y="131.1">14</text>
<text x="51.5" y="136">16</text>
<text x="113.6" y="139.6">15</text>
<text x="52.8" y="149.9">18</text>
<text x="127.8" y="146.9">10</text>
<text x="65.4" y="150.7">13</text>
<text x="137" y="158.4">12</text>
<text x="60.7" y="184.7">11</text>
<text x="60.2" y="191.6">9</text>
</g>
<g font-size="3.4">
<text x="236.1" y="10.3">REVISION HISTORY</text>
<text x="201.7" y="14.8">REV</text>
<text x="225.4" y="14.8">DESCRIPTION</text>
<text x="261.7" y="14.8">DATE</text>
<text x="276" y="14.8">APPROVED</text>
<text x="208.7" y="170">NAME</text>
<text x="222.6" y="170">DATUM</text>
<text x="190" y="174.1">ERSTELLT</text>
<text x="190" y="178.1">PRÜFER</text>
<text x="190" y="182.2">ENG APPR</text>
<text x="190" y="186.2">MGR APPR</text>
<text x="192.4" y="192.6">Allgemeintoleranz: DIN ISO 2768-mk</text>
<text x="200.6" y="196">Kanten: DIN ISO 13715</text>
<text x="236" y="192.5">A3</text>
<text x="199.6" y="199.5">Werkstoff: X5CrNi18-10</text>
</g>
<g font-size="3.4" fill="#008080">
<text x="205.7" y="174.1">Nikko Law</text>
<text x="219.2" y="174.1">01/18/23</text>
<text x="251.7" y="183.7">Werkstattzeichnung</text>
<text x="234.9" y="197.2">DATEINAME: Werkstattzeichnung.dft</text>
<text x="268.6" y="201.7">BLATT 1 / 7</text>
</g>
<g font-size="2.9">
<text x="234.7" y="180.4">TITEL</text>
<text x="235.4" y="189.5">SIZE</text>
<text x="241.4" y="189.5">DWG NO</text>
<text x="285" y="189.5">REV</text>
</g>
<g font-size="2.3">
<text x="234.9" y="201.3">MAßSTAB 1:5</text>
<text x="250.6" y="201.3">GEWICHT: 22,383kg</text>
</g>
</svg>
